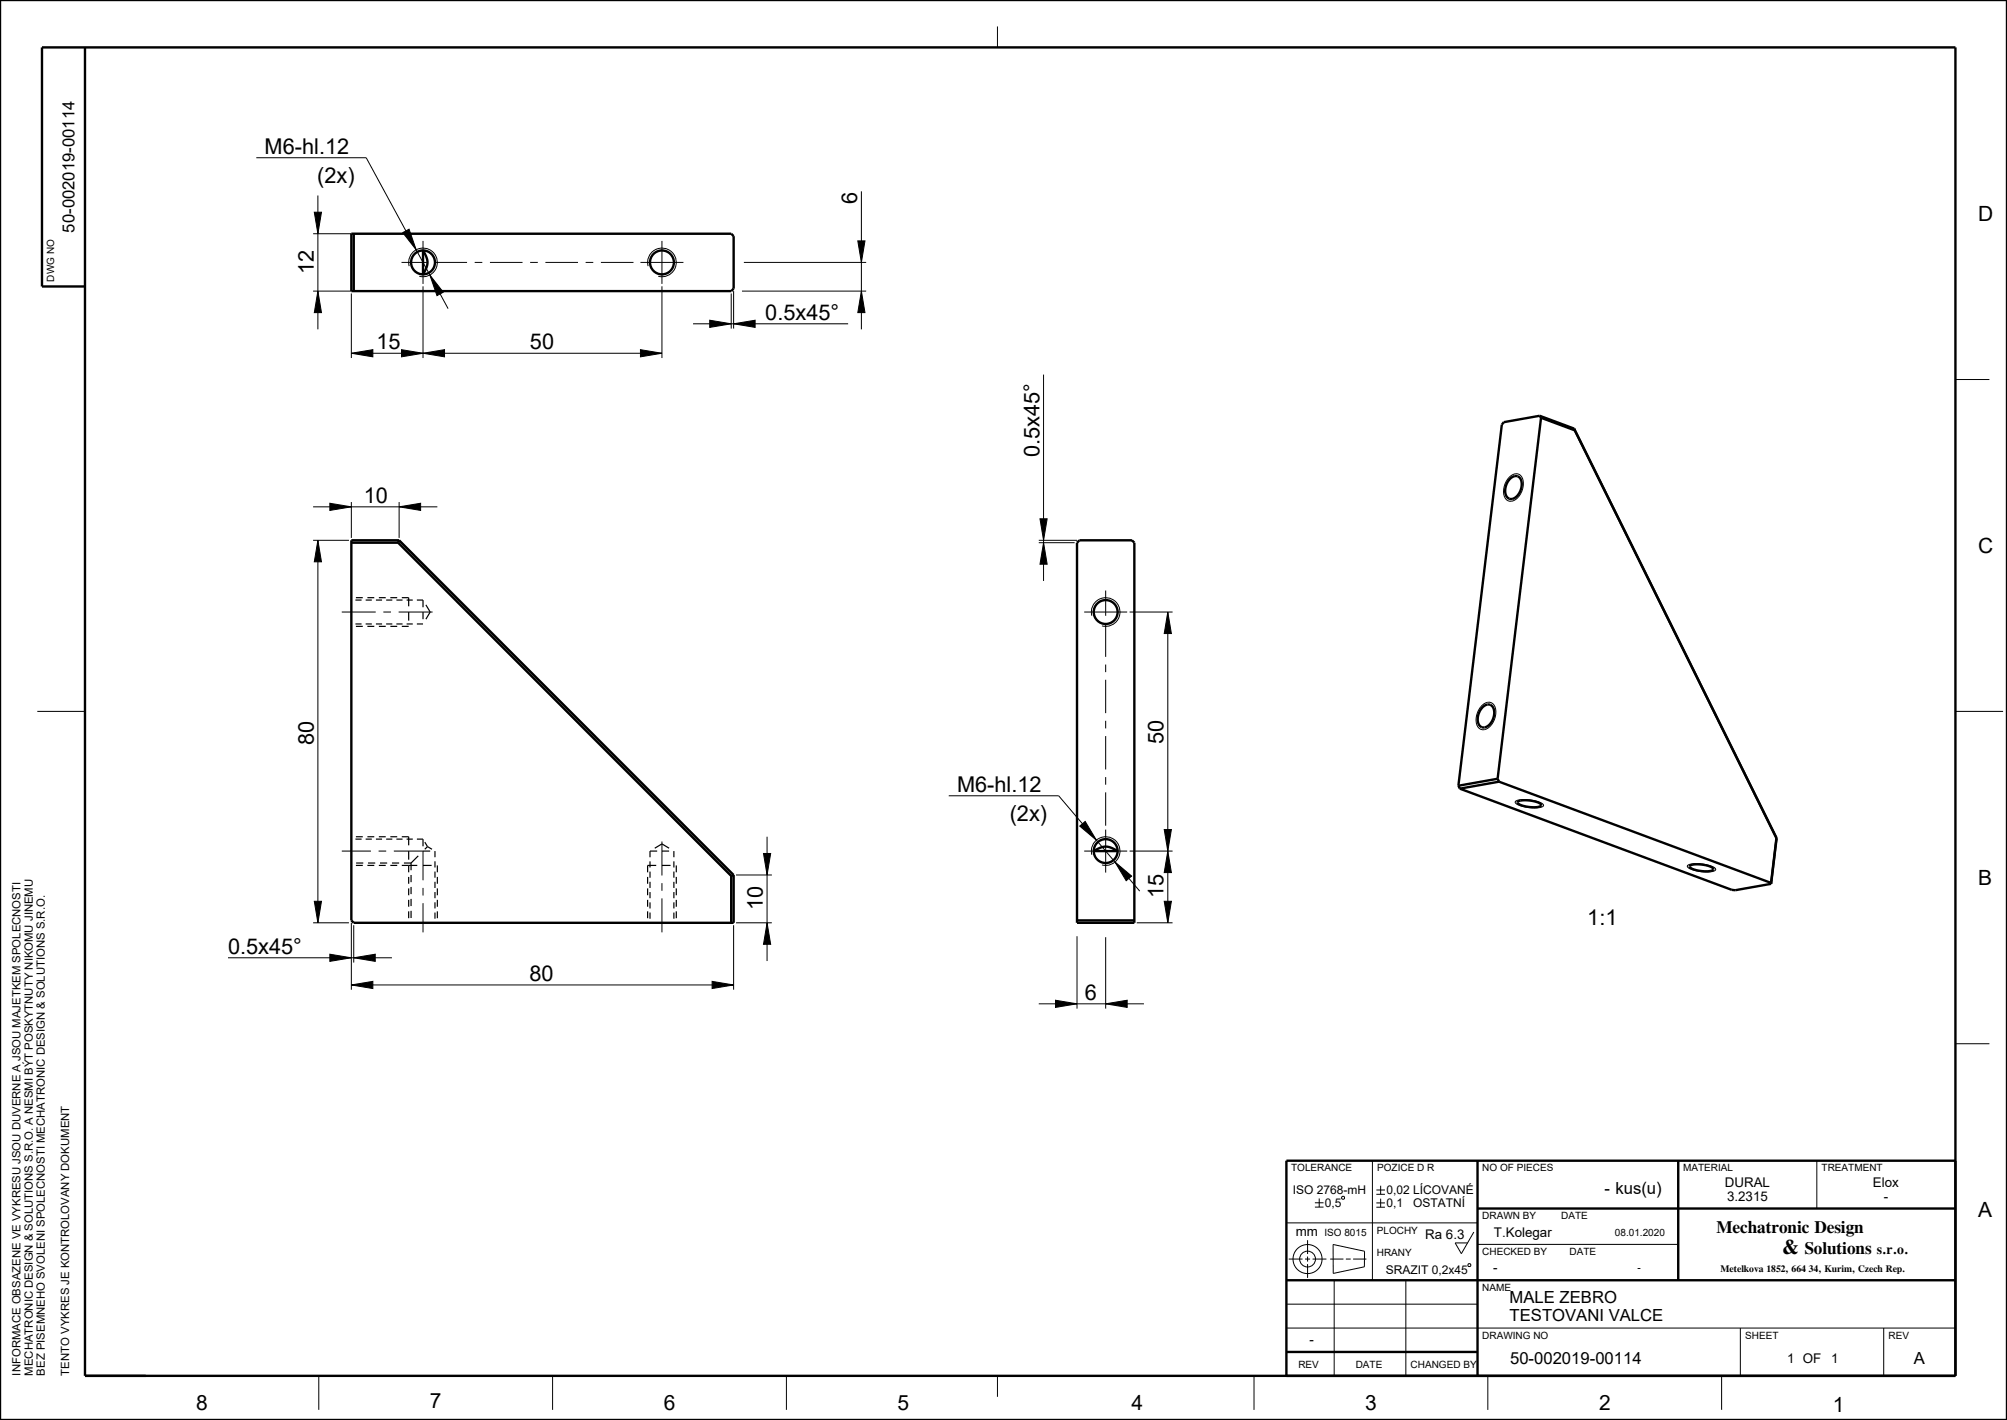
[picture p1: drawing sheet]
<svg xmlns="http://www.w3.org/2000/svg" width="420mm" height="297mm" viewBox="0 0 420 297" stroke-linecap="round" stroke-linejoin="round" font-family="sans-serif">
<g fill="none" stroke="#000" stroke-width=".21">
<path d="M208.7 5.5v4.4M53.6 33h23l17.2 31.6M65.5 48.9h8M65.8 44.4h1.5l-.8 4.5zM66.5 40.9v28M84.3 48.7l1.3-.8 1.5 4.3zM85.6 55.7a3 3 0 0 1 2.7-3.8 3 3 0 0 1 3.2 3.2 3 3 0 0 1-3.8 2.7M88.5 59.9v15M88.5 50.4v2M88.5 57.4v2M89.3 54.9h-5.3M90 57.5l2.8 3.6-1.4 .7z"/>
<path d="M90.9 54.9h6.8M99.3 54.9h1.6M102.5 54.9h6.8M110.9 54.9h1.6M114.1 54.9h6.9M122.6 54.9h1.6M125.7 54.9h6.9M134 54.9h9M135.6 55.7a3 3 0 0 1 2.7-3.8 3 3 0 0 1 3.2 3.2 3 3 0 0 1-3.8 2.7M138.5 50.4v9M138.5 59.9v15M155.7 54.9h25.6"/>
<path d="M179.5 50.4h1.5l-.7 4.5zM180.3 40v28.9M65.5 60.9h8M66.5 60.9l.8 4.5h-1.5zM73.5 73.9l4.5-.8v1.5zM73.5 61.4v13.5M73.5 73.9h65M84 73.1l4.5 .8-4.5 .7zM88.5 73.9l4.5-.8v1.5zM134 73.1l4.5 .8-4.5 .7zM145 67.7h32.5M148.5 67l4.5 .7-4.5 .8z"/>
<path d="M153 61.4v7.3M153.5 67.7l4.5-.7v1.5zM153.5 60.9v7.8M155.3 60.9h26M180.3 60.9l.7 4.5h-1.5zM218.4 78.3v43.2M409.2 79.4h7.1M315.9 99.8l1.2-.7 .7 .1 .6 .5 .4 1.3-.1 1.2-.5 1.1-.6 .9-1.2 .6h-.8l-.4-.3-.4-.6-.2-1 .4-1.7zM65.5 113h7.5M65.5 106h26M66.5 113l.8 4.5h-1.5zM66.5 113v80"/>
<path d="M69 105.3l4.5 .7-4.5 .8zM73.5 105v7.5M83.5 106l4.5-.7v1.5zM83.5 105v7.5M217.4 113h8M217.4 113.5h7.5M217.6 108.5h1.5l-.7 4.5zM218.4 113.5l.7 4.5h-1.5zM71.5 128h7.1M80.2 128h1.6M83.4 128h7.1M226.9 128h9"/>
<path d="M228.5 128.8a3 3 0 0 1 2.6-3.8 3 3 0 0 1 3.3 3.3 3 3 0 0 1-3.8 2.6M231.4 123.5v5.3M231.4 130.4v7M231.4 139v1.6M236.4 128h9M244.4 128l.7 4.5h-1.5zM244.4 128v65M7.8 148.8h10M231.4 142.2v7M231.4 150.8v1.6M231.4 153.9v7M310.1 147.6l1.2-.7 .8 .1 .6 .5 .3 1.1-.1 1.4-.4 1-.7 .9-1.2 .7h-.4l-.7-.3-.4-.7-.2-.7v-.8l.3-1.1z"/>
<path d="M409.2 148.8h10M71.5 178h6.1M79.2 178h1.6M82.4 178h6.1v6.1M138.5 176v7.1M159.8 178.5h1.5l-.8 4.5zM160.5 175v26M198.5 166.4h23l17 20M226 172.8l1.1-1 2.3 3.9zM226.9 178h2M228.5 178.8a3 3 0 0 1 2.6-3.8 3 3 0 0 1 3.3 3.3 3 3 0 0 1-3.8 2.6M231.4 162.5v1.6"/>
<path d="M231.4 165.7v7M231.4 173.5v9M233.9 178h2M236.4 178h9M243.6 173.5h1.5l-.7 4.5zM244.4 178l.7 4.5h-1.5zM317.1 167.6l.4-.2 .8-.2 2 .1 1.8 .4 .7 .4 .2 .3-.2 .3-.6 .2h-2.5l-2.1-.6-.5-.3zM65.5 193h7.5M65.8 188.5h1.5l-.8 4.5zM69 199.6l4.5 .7-4.5 .8zM73.5 193v14M74 193.5v7.8"/>
<path d="M88.5 185.7v1.6M88.5 188.9v6.1M138.5 184.7v1.6M138.5 187.9v7.1M153.5 193.5v13.5M154 193h7.5M154 183h7.5M160.5 193l.8 4.5h-1.5zM225.4 195.8v15.2M231.4 196v15M233.3 180.3l3.5 2.9-1.1 1zM237.9 193h7.5"/>
<path d="M243.6 188.5h1.5l-.7 4.5zM353.1 181l.5-.2 .8-.2 2 .1 1.7 .4 .7 .4 .3 .3-.2 .3-.7 .2h-2.3l-2.3-.6-.4-.3zM47.7 200.3h34.3M73.5 206l4.5-.7v1.5zM73.5 206h80M74 200.3l4.5-.7v1.5zM149 205.3l4.5 .7-4.5 .8zM217.4 210h22M220.9 209.2l4.5 .8-4.5 .7zM231.4 210l4.5-.8v1.5zM409.2 218.3h7.1M269.2 255.8h40"/>
<path d="M273.6 259.4v2.9M275.2 251.6h1.8M275.2 252.5h1.8M276.1 250.7v1.8M280.8 250.4l.4-.2 .2 .5-.5 .1zM287.2 242.8v25M288 251.6h1.8M288 252.5h1.8M288 248.9h1.8M288 249.8h1.8M288.9 248v1.8M288.9 250.7v1.8"/>
<path d="M308.4 257.7l-2.6 4.5-1.3-2.2h2.6M380.2 242.8v10M269.2 277.8h140M269.2 272.8h40M269.7 263.3h2.9M273.1 263.3h1.1M273.6 262.8v1.1M273.6 264.4v2.9M274.7 263.3h2.9M278.4 263.3h2.7M279 260.3l6.6 1.4-.1 3.3-6.5 1.3zM279.2 267.8v20"/>
<path d="M281.6 263.3h1.1M283.2 263.3h2.7M294.2 267.8v20M307.2 264.5l.4-.2 .2 .5-.5 .1zM309.2 260.3h42M364.2 277.8v10M394.2 277.8v10M66.7 287.8v7.1M115.6 287.8v7.1M164.6 287.8v7.1M208.7 287.8v4.3M262.4 287.8v7.1"/>
<path d="M311.4 287.8v7.1M360.3 287.8v7.1"/>
<circle cx="273.6" cy="263.3" r="3"/>
<circle cx="273.6" cy="263.3" r="1.66"/>
</g>
<g fill="#000">
<path d="M65.8 44.4h1.5l-.8 4.5zM84.3 48.7l1.3-.8 1.5 4.3zM90 57.5l2.8 3.6-1.4 .7zM179.5 50.4h1.5l-.7 4.5zM66.5 60.9l.8 4.5h-1.5zM73.5 73.9l4.5-.8v1.5zM84 73.1l4.5 .8-4.5 .7zM88.5 73.9l4.5-.8v1.5zM134 73.1l4.5 .8-4.5 .7zM148.5 67l4.5 .7-4.5 .8zM153.5 67.7l4.5-.7v1.5zM180.3 60.9l.7 4.5h-1.5z"/>
<path d="M66.5 113l.8 4.5h-1.5zM69 105.3l4.5 .7-4.5 .8zM83.5 106l4.5-.7v1.5zM217.6 108.5h1.5l-.7 4.5zM218.4 113.5l.7 4.5h-1.5zM244.4 128l.7 4.5h-1.5zM226 172.8l1.1-1 2.3 3.9zM244.4 178l.7 4.5h-1.5zM243.6 173.5h1.5l-.7 4.5zM65.8 188.5h1.5l-.8 4.5zM159.8 178.5h1.5l-.8 4.5zM160.5 193l.8 4.5h-1.5z"/>
<path d="M233.3 180.3l3.5 2.9-1.1 1zM243.6 188.5h1.5l-.7 4.5zM73.5 206l4.5-.7v1.5zM69 199.6l4.5 .7-4.5 .8zM74 200.3l4.5-.7v1.5zM149 205.3l4.5 .7-4.5 .8zM220.9 209.2l4.5 .8-4.5 .7zM231.4 210l4.5-.8v1.5z"/>
</g>
<g fill="none" stroke="#000" stroke-width=".5">
<path d="M0 0h420v297h-420zM17.8 9.9v277.9h391.4M17.8 59.9h-9v-50h400.4v277.9h-140v-45h140M73.5 48.9h79.5l.5 .5v11l-.5 .5h-79.5zM74 48.9v12M88.5 52.4a3.8 3.8 0 0 1 0 5zM322.2 87l-7.5 1.3-.4 .5-9.1 75.5M322.2 87l.3 .4M322.2 87l7.2 2.6M322.5 87.4l-9.1 75.5M322.5 87.4l7 2.6M329.4 89.6l.1 .4"/>
<path d="M329.4 89.6l42.4 85.7M329.5 90l42.2 85.3M73.5 113.5h9.8M83.3 113.5l69.7 69.7M83.5 113h-10v79.5l.5 .5h79.5v-10M83.5 113l-.2 .5M83.5 113l70 70M225.4 113.5l.5-.5h11l.5 .5v79.5h-12zM316 100.2a1.36 1.36 0 0 1 1.7-.5 1.36 1.36 0 0 1 .8 1.6 2.82 2.82 0 0 1-2.4 3.1 1.51 1.51 0 0 1-1.1-2 3.7 3.7 0 0 1 1-2.2zM310.2 147.9a1.36 1.36 0 0 1 1.7-.4 1.36 1.36 0 0 1 .8 1.6 2.82 2.82 0 0 1-2.3 3.1 1.51 1.51 0 0 1-1.2-2.1 3.7 3.7 0 0 1 1-2.2zM228.9 178a3.8 3.8 0 0 1 5 0zM305.2 164.3l.3 .7"/>
<path d="M305.5 165l56.9 21.1 .7 .1 7.5-1.3M313.4 162.9l.3 .6M313.4 162.9l-8.2 1.4M313.7 163.5l56.9 21.2M313.7 163.5l-8.2 1.5M317.6 167.7l.1-.1a5.8 5.8 0 0 1 4.8 .7l-.1 .3a5.8 5.8 0 0 1-4.8-.7zM371.7 175.3l-1.1 9.6M371.7 175.3l-1.1 9.4M153 183.2v9.8M153.5 183l-.5 .2M225.4 192.5h12M353.6 181.1l.1-.1a5.8 5.8 0 0 1 4.8 .7l-.1 .3a5.8 5.8 0 0 1-4.8-.7z"/>
<path d="M370.6 184.7v.2M309.2 252.8h100M309.2 242.8v45M351.2 242.8v25M269.2 267.8h140M269.2 282.8h40"/>
<circle cx="88.5" cy="54.9" r="2.5"/>
<circle cx="138.5" cy="54.9" r="2.5"/>
<circle cx="231.4" cy="128" r="2.5"/>
<circle cx="231.4" cy="178" r="2.5"/>
</g>
<g fill="none" stroke="#000" stroke-width=".25">
<path d="M73.5 131h.1M73.5 130.5h.1M73.5 125.5h.1M73.5 125h.1M74.4 130.5h1.3M74.4 125.5h1.3M74.5 131h1.4M74.5 125h1.4M76.5 130.5h1.3M76.5 125.5h1.3M76.9 131h1.4M76.9 125h1.4"/>
<path d="M78.7 130.5h1.3M78.7 125.5h1.3M79.3 131h1.4M79.3 125h1.4M80.8 130.5h1.3M80.8 125.5h1.3M81.7 131h1.4M81.7 125h1.4M83 130.5h1.2M83 125.5h1.2M84.1 125h1.4v1.8M84.1 131h1.4"/>
<path d="M85.1 130.5h1.3M85.1 125.5h1.3M85.5 128v1.8M87.2 125.5h1.3v1.5M87.2 130.5h1.3M88.5 128v1.5M89.1 126.5l.9 1.5-.9 1.5M73.5 175.5h.1M73.5 175h.1M74.4 175.5h1.3M74.5 175h1.4M76.5 175.5h1.3"/>
<path d="M76.9 175h1.4M78.7 175.5h1.3M79.3 175h1.4M80.8 175.5h1.3M81.7 175h1.4M83 175.5h1.2M84.1 175h1.4v1.8M85.1 175.5h1.3M85.5 178v1.8M87.2 175.5h1.3v1.5M87.5 179l-1.5 1.5M88.5 178h1.5"/>
<path d="M88.9 176.1l.6 1M89.5 177.1l.9 .5M89.5 177.1l-.6 .5M91 178v1.3M137 177.4l1.5-.9 1.5 .9M137.5 178h-1.5v1.3M138.5 178h1.5M141 178v1.3M73.5 181h.1M74.5 181h1.4M74.5 180.5h1.5M76.9 181h1.4"/>
<path d="M77 180.5h1.5M79.3 181h1.4M79.5 180.5h1.5M81.7 181h1.4M82 180.5h1.5M84.1 181h3.2M84.5 180.5h1.5M85.5 181v1.4M85.5 183.4v1.4M85.5 185.8v1.4M85.5 188.2v1.4M85.5 190.6v1.4"/>
<path d="M85.5 193h.1M86 180.5v1.5M86 183v1.5M86 185.5v1.5M86 188v1.5M86 190.5v1.5M86 180.5h.1M88.5 181h1.8M91 180.2v1.2M91 182.3v1.3M91 184.4v1.3M91 186.6v1.3"/>
<path d="M91 188.7v1.3M91 190.9v1.3M91 193h.1M91.5 181h.1M91.5 181v1.4M91.5 183.4v1.4M91.5 185.8v1.4M91.5 188.2v1.4M91.5 190.6v1.4M91.5 193h.1M135.5 183.4v1.4M135.5 185.8v1.4"/>
<path d="M135.5 188.2v1.4M135.5 190.6v1.4M135.5 193h.1M136 180.2v1.2M136 182.3v1.3M136 184.4v1.3M136 186.6v1.3M136 188.7v1.3M136 190.9v1.3M136 193h.1M137.3 181h-1.8v1.4M138.5 181h1.8"/>
<path d="M141 180.2v1.2M141 182.3v1.3M141 184.4v1.3M141 186.6v1.3M141 188.7v1.3M141 190.9v1.3M141 193h.1M141.5 181v1.4M141.5 183.4v1.4M141.5 185.8v1.4M141.5 188.2v1.4M141.5 190.6v1.4"/>
<path d="M141.5 193h.1"/>
</g>
<g font-size="4.6">
<text x="55.4" y="32.1">M6-hl.12</text>
<text x="66.4" y="38.2">(2x)</text>
<text x="179.4" y="42.8" transform="rotate(-90 179.4 42.8)">6</text>
<text x="65.6" y="57.3" transform="rotate(-90 65.6 57.3)">12</text>
<text x="160.1" y="66.9">0.5x45°</text>
<text x="78.8" y="73">15</text>
<text x="110.9" y="73">50</text>
<text x="217.5" y="95.7" transform="rotate(-90 217.5 95.7)">0.5x45°</text>
<text x="76.1" y="105.1">10</text>
<text x="65.6" y="155.8" transform="rotate(-90 65.6 155.8)">80</text>
<text x="243.5" y="155.6" transform="rotate(-90 243.5 155.6)">50</text>
<text x="200.3" y="165.6">M6-hl.12</text>
<text x="211.3" y="171.7">(2x)</text>
<text x="159.6" y="190.4" transform="rotate(-90 159.6 190.4)">10</text>
<text x="243.5" y="187.8" transform="rotate(-90 243.5 187.8)">15</text>
<text x="332.2" y="193.5">1:1</text>
<text x="47.7" y="199.5">0.5x45°</text>
<text x="110.8" y="205.1">80</text>
<text x="227" y="209.1">6</text>
</g>
<g font-size="4.4">
<text x="413.9" y="46.2">D</text>
<text x="413.9" y="115.7">C</text>
<text x="413.9" y="185.1">B</text>
<text x="413.9" y="254.6">A</text>
<text x="41" y="294.9">8</text>
<text x="89.9" y="294.4">7</text>
<text x="138.9" y="294.9">6</text>
<text x="187.8" y="294.9">5</text>
<text x="236.8" y="294.9">4</text>
<text x="285.7" y="294.9">3</text>
<text x="334.6" y="294.9">2</text>
<text x="383.6" y="295.4">1</text>
</g>
<text font-size="4.3" x="373" y="262.3">&amp;</text>
<g font-size="3.6">
<text x="359.2" y="257.9">Mechatronic Design</text>
<text x="377.6" y="262.3">Solutions</text>
</g>
<g font-size="3.5">
<text x="15.6" y="48.6" transform="rotate(-90 15.6 48.6)">50-002019-00114</text>
<text x="335.7" y="249.7">- kus(u)</text>
<text x="315.9" y="272.6">MALE ZEBRO</text>
<text x="315.9" y="276.4">TESTOVANI VALCE</text>
<text x="316" y="285.2">50-002019-00114</text>
<text x="400.5" y="285.2">A</text>
</g>
<text font-size="2.9" x="392.7" y="262.3">s.r.o.</text>
<g font-size="2.8">
<text x="361" y="248.3">DURAL</text>
<text x="361.4" y="251.3">3.2315</text>
<text x="391.9" y="248.3">Elox</text>
<text x="394.2" y="251.3">-</text>
<text x="271.1" y="258.5">mm</text>
<text x="298.2" y="259.2">Ra 6.3</text>
<text x="312.6" y="258.8">T.Kolegar</text>
<text x="312.5" y="266.1">-</text>
<text x="274" y="281">-</text>
<text x="374" y="285">1 OF</text>
<text x="383.2" y="285">1</text>
</g>
<g font-size="2.5">
<text x="270.5" y="249.8">ISO 2768-mH</text>
<text x="290.1" y="249.8">0,02 LÍCOVANÉ</text>
<text x="277.3" y="252.5">0,5</text>
<text x="290.1" y="252.5">0,1</text>
<text x="295.7" y="252.5">OSTATNÍ</text>
<text x="290" y="266.6">SRAZIT 0,2x45</text>
</g>
<g font-size="2.4">
<text x="4.3" y="287.7" transform="rotate(-90 4.3 287.7)">INFORMACE OBSAZENE VE VYKRESU JSOU DUVERNE A JSOU MAJETKEM SPOLECNOSTI</text>
<text x="6.9" y="287.7" transform="rotate(-90 6.9 287.7)">MECHATRONIC DESIGN &amp; SOLUTIONS S.R.O. A NESMI BÝT POSKYTNUTY NIKOMU JINEMU</text>
<text x="9.4" y="287.7" transform="rotate(-90 9.4 287.7)">BEZ PISEMNEHO SVOLENI SPOLECNOSTI MECHATRONIC DESIGN &amp; SOLUTIONS S.R.O.</text>
<text x="14.5" y="287.7" transform="rotate(-90 14.5 287.7)">TENTO VYKRES JE KONTROLOVANY DOKUMENT</text>
</g>
<g font-size="2.1">
<text x="11.3" y="58.9" transform="rotate(-90 11.3 58.9)">DWG NO</text>
<text x="270.2" y="245">TOLERANCE</text>
<text x="288.2" y="245">POZICE D R</text>
<text x="310.2" y="245">NO OF PIECES</text>
<text x="352.2" y="245">MATERIAL</text>
<text x="381.2" y="245">TREATMENT</text>
<text x="310.2" y="255">DRAWN BY</text>
<text x="326.7" y="255">DATE</text>
<text x="277.2" y="258.5">ISO 8015</text>
<text x="288.1" y="258.2">PLOCHY</text>
<text x="288.1" y="262.7">HRANY</text>
<text x="310.2" y="262.5">CHECKED BY</text>
<text x="328.5" y="262.5">DATE</text>
<text x="338" y="258.5">08.01.2020</text>
<text x="342.7" y="265.9">-</text>
<text x="310.2" y="270">NAME</text>
<text x="310.2" y="280">DRAWING NO</text>
<text x="365.2" y="280">SHEET</text>
<text x="395.2" y="280">REV</text>
<text x="271.7" y="286">REV</text>
<text x="283.7" y="286">DATE</text>
<text x="295.2" y="286">CHANGED BY</text>
</g>
<text font-size="2" x="360.1" y="266.1">Metelkova 1852, 664 34, Kurim, Czech Rep.</text>
</svg>
